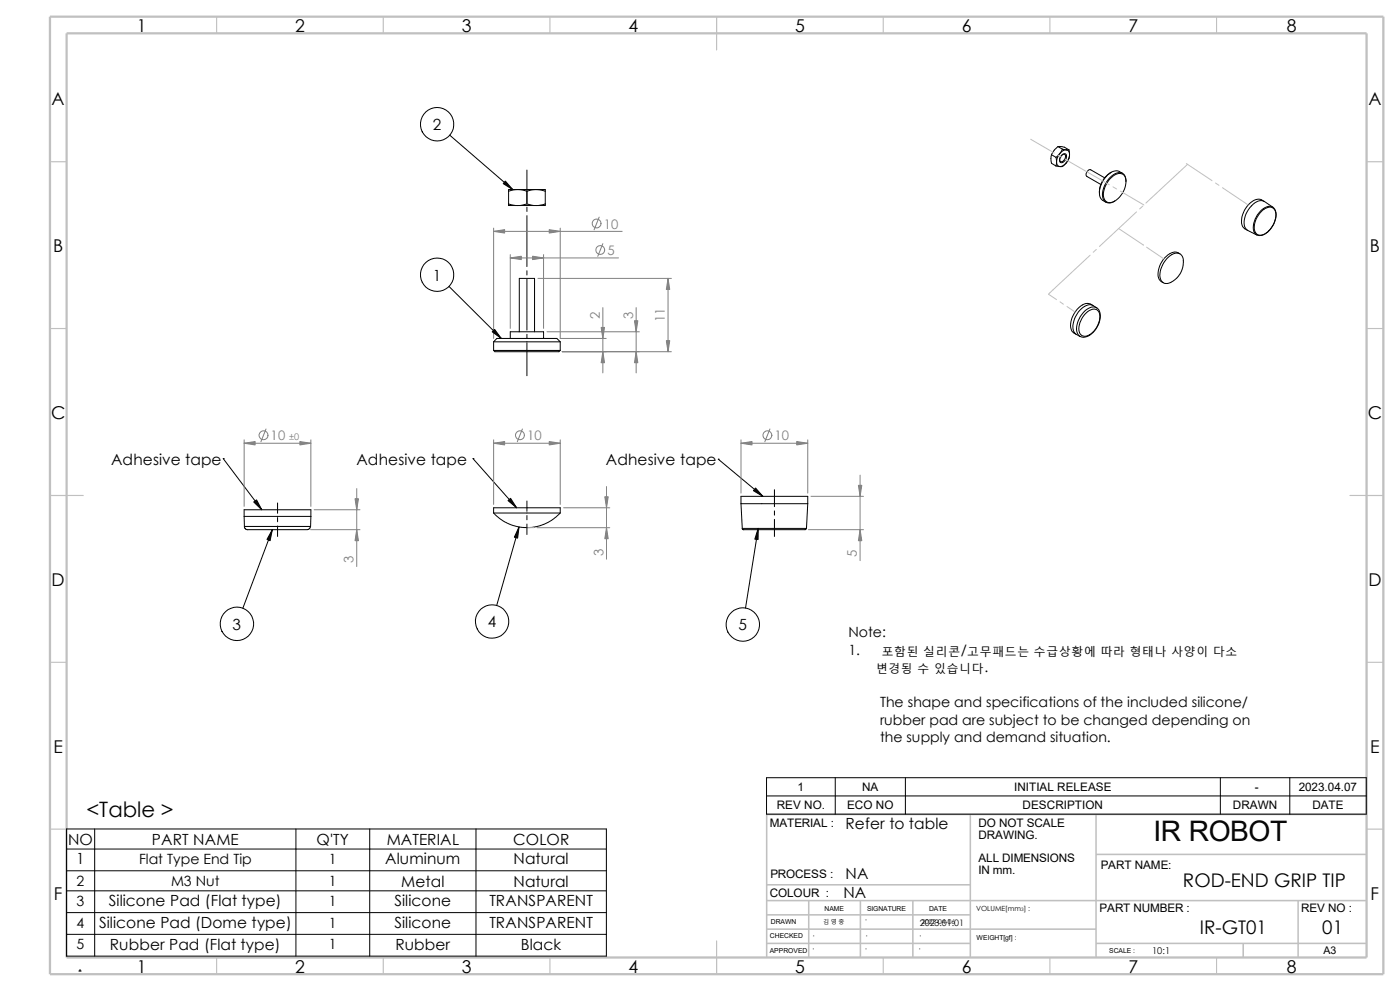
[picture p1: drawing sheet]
<svg xmlns="http://www.w3.org/2000/svg" width="420mm" height="297mm" viewBox="0 0 420 297" stroke-linecap="round" stroke-linejoin="round" font-family="sans-serif">
<g fill="none" stroke="#c0c0c0" stroke-width=".34">
<path d="M65 5v5M115 5v5M165 5v5M215 5v10M265 5v5M315 5v5M365 5v5M15 48.5h5M410 48.5h5M15 98.5h5M410 98.5h5M15 148.5h10"/>
<path d="M405 148.5h10M15 198.5h5M410 198.5h5M15 248.5h5M410 248.5h5M65 287v5M115 287v5M165 287v5M215 282v10M265 287v5M315 287v5M365 287v5"/>
</g>
<g fill="none" stroke="#c0c0c0" stroke-width=".47">
<path d="M291.1 244.1v42.9M328.8 256.1h81.2M328.8 244.1v42.8M410 244.1h-180v42.9M230 278.5h98.8M230 274.2h61.1M230 265.2h61.1M230 269.9h180M242.6 270v17M258.1 270v17M273.9 270v17M389.4 270v17"/>
<path d="M230 282.7h61.1M328.8 282.7h81.2M373 282.7v4.3"/>
</g>
<path d="M15 5h400v287h-400zM20 10h390v277h-390z" fill="none" stroke="#c0c0c0" stroke-width=".68" stroke-linecap="butt"/>
<g fill="none" stroke="#000" stroke-width=".3">
<path d="M134.9 40.5l18.9 16.3M152.6 57.3v3.8M155.3 56.8h5.5M155.3 56.8l1.4 .1a2.67 2.67 0 0 0 2.7 0l1.4-.1M155.3 56.8l-2.7 .5M155.3 56.8h-2.7v.5M158.1 51v10.1M160.8 56.8h2.8v.5M160.8 56.8l2.8 .5M163.6 57.3v3.8M315.4 46.4l-.1 1.1 .1 1.4 1.4 .8M315.4 46.4l1.4 .8"/>
<path d="M316.8 47.2l.1 1.4M316.8 49.7l1.1 .2M316.9 48.6a1.13 1.13 0 0 0 1 1.3M316.9 48.6l-.1 1.1M317.4 43.9l-1.2 1.1-.8 1.4M317.4 43.9l1.9 .2 1.4 .8M317.4 43.9l1.3 .8M317.9 46l-1.1 1.2M317.9 46l-.7 1.3-.3 1.3M318.3 46.7a.74 .74 0 0 1 1.2-.4 .74 .74 0 0 1 0 1.2l-.4 .6a.67 .67 0 0 1-1 .3 .67 .67 0 0 1-.1-1zM318.6 46.5a.76 .76 0 0 1 1-.4 .76 .76 0 0 1 .3 1.1 1.63 1.63 0 0 1-1.8 1.5l-.3-.9zM318.7 44.7l-.8 1.3"/>
<path d="M318.7 44.7l1.2 .2M319.9 44.9a2.52 2.52 0 0 0-2 1.1M319.9 44.9h.8M319.9 48.8l-1.2 1.1h-.8M319.9 44.9a1.21 1.21 0 0 1 .9 1.4M319.9 48.8a2.52 2.52 0 0 1-2 1.1M320.7 44.9l.1 1.4M320.8 46.3a4.1 4.1 0 0 1-.9 2.5M320.8 46.3a3.4 3.4 0 0 1-.9 2.5M331.4 53.3l-4.2-2.4a1.31 1.31 0 0 0-1.1 2l4.1 2.4M332.9 53.7a3.3 3.3 0 0 1 4.2-1.3 5 5 0 0 1-.8 6.1 4 4 0 0 1-4.2 2.1 3.1 3.1 0 0 1-.8-3.8l.8-2zM333.3 51.6l1.6-.4 .8 .2 1.1 .5"/>
<path d="M333.3 51.6a7 7 0 0 0-3.5 6.2M333.3 51.6a7.4 7.4 0 0 0-3.3 7.4l.5 .8 1.3 .8M337.8 54.4a2.21 2.21 0 0 0-1.1-2.5 2.21 2.21 0 0 0-2.7 .5 7.1 7.1 0 0 0-3 7.4 2.19 2.19 0 0 0 3.4 .5M152.6 61.1l2.7 .5M152.6 61.1v.5h2.7M155.3 61.6h5.5M158.1 61.1l2.7 .5M158.1 61.1l-2.8 .5M158.1 62.1v1.3M158.1 64.6v15.3M163.6 61.1l-2.8 .5M163.6 61.1v.5h-2.8"/>
<path d="M354 76.1a3.3 3.3 0 0 0-4.6 1.2 6.6 6.6 0 0 0-1.6 6.5l1.2 1M355 78.1a2.11 2.11 0 0 0-1.2-2.1 2.11 2.11 0 0 0-2.3 .3 7.4 7.4 0 0 0-3.4 7.4 2.17 2.17 0 0 0 3.4 .8l1.4-1 1.2-1.6 .7-1.8 .2-2M378.5 63.3a2.53 2.53 0 0 1 3.9-.5 5.7 5.7 0 0 1-1.7 6.2 2.81 2.81 0 0 1-3.9 .9 5.2 5.2 0 0 1 1.2-6.1zM379.3 60.4a2.99 2.99 0 0 0-4.2 .4 6.8 6.8 0 0 0-2.4 7l.6 .7 1 .5M380.7 69.1l-.8 .7-1.3 .7M381.8 62.1l-2.5-1.7a3.1 3.1 0 0 0-3.9 1.3 6.5 6.5 0 0 0-1.9 6.5l.9 .9 2.7 1.3M382.7 63.3a1.93 1.93 0 0 0-3.1-1.1 6.8 6.8 0 0 0-3.4 7.3l.4 .6 .7 .4h1.2M382.7 63.4a6.6 6.6 0 0 1-2 5.7M134.7 85.9l15.7 15.5M155.8 99.4v-16h4.6v16M158.1 81.2v1.2M158.1 83.7v15.2"/>
<path d="M325.4 94.3a3 3 0 0 1 4-1.2 5.1 5.1 0 0 1-1.1 6 3 3 0 0 1-4 1.2 4.7 4.7 0 0 1 .7-5.5zM327.9 91.6a2.91 2.91 0 0 0-4.2 .6 6.7 6.7 0 0 0-2.2 7l1.4 1M329 92.2a3.7 3.7 0 0 0-4.5 2.1 5.7 5.7 0 0 0-1.1 6l.6 .5M329 92.2a2.99 2.99 0 0 0-4.6 .4 6.7 6.7 0 0 0-2.2 7l.6 .6 1.2 .6M329 92.2v.1M329.1 92.3a4.1 4.1 0 0 1 .4 5.1 5.2 5.2 0 0 1-4.8 3.6l-.7-.2M148.1 102.4l1-1h17.9l1.1 1M148.1 105l.4 .4h19.2l.4-.4M148.1 102.4v2.6M148.1 105h20M148.1 102.4h20M153.1 101.4v-2h10v2"/>
<path d="M158.1 100.2v1.3M158.1 102.7v9.9M168.1 102.4v2.6M324 100.8h.1M67 137.5h.1M67 137.5l11.5 15.3M141.9 137.5h.1M141.9 137.5l13.1 14.7M215.5 137.6h.1M215.5 137.6l13.4 11.2M73.2 154.8v-2h20.1v2M73.2 154.8l.1 3"/>
<path d="M73.2 154.8h20.1M73.3 157.8l.4 .8 .6 .2h17.9l.6-.3 .3-.7M73.3 157.8h19.9M81.7 158.7l-8.8 23.6M83.3 150.7v3.1M83.3 155.1v1.3M83.3 157.6v3.2M93.3 154.8l-.1 3M148.1 153.8v-1.6h20v1.6M148.1 153.8l2.1 1.8 2.4 1.4 2.9 .9 2.6 .2M148.1 153.8h20M155.7 157.9l-6.7 23.5"/>
<path d="M158.1 150.2v3M158.1 154.5v1.3M158.1 157.1v3.1M168.1 153.8l-2 1.7-2.7 1.6-2.5 .8-2.8 .3M222.3 151v-2.2h20v2.2M222.3 151l.4 7.4M222.3 151h20M222.7 158.4l.1 .3 .3 .1h18.4l.4-.4M227.5 158.4l-3.9 23.8M232.3 146.8v5M232.3 153.1v1.3M232.3 155.7v5.1"/>
<path d="M242.3 151l-.4 7.4h-19.2M230 233.1h179.9v10.9h-179.9zM230 238.5h179.9M250.6 233.1v10.9M271.6 233.1v10.9M366.1 233.1v10.9M386.9 233.1v10.9M19.9 248.5h162v38.1h-162zM19.9 254.5h162M28.4 248.5v38.1M88.8 248.5v38.1M110.9 248.5v38.1"/>
<path d="M142.8 248.5v38.1M19.9 261h162M19.9 267h162M19.9 273.5h162M19.9 280h162"/>
<circle cx="131.1" cy="37.2" r="5"/>
<circle cx="131.1" cy="82.3" r="5"/>
<circle cx="71.1" cy="187" r="5"/>
<circle cx="147.6" cy="186.3" r="5"/>
<circle cx="222.8" cy="187.2" r="5"/>
</g>
<path d="M24 290.7l.3 .3h-.6z" fill="none" stroke="#00f" stroke-width=".3"/>
<g fill="none" stroke="#c0c0c0" stroke-width=".3">
<path d="M309.2 41.7l7.1 4.1M317.4 46.5l1.1 .6M319.6 47.8l13.2 7.6M333.9 56l1.1 .6M336.1 57.3l7.1 4.1M355.9 49l7.7 5.1M356.3 49.2l-12.6 11.7M364.7 54.9l1 .6M366.7 56.3l7.7 5.1M327 76.5l-12.5 11.7 2.4 1.6M328.9 74.8l-.9 .8M335.6 68.5l7.5 5"/>
<path d="M341 63.5l-11.2 10.4M342.8 61.8l-.9 .8M344 74.1l5.2 3.5M318 90.5l1 .7M320.1 91.9l2.4 1.6M158.1 158.2h2"/>
</g>
<g fill="none" stroke="#808080" stroke-width=".3">
<path d="M148.1 68.4v33M148.1 69.3h38.5M153.1 76.3v22.1M153.1 77.3h32.4M163.1 76.3v22.1M168.1 68.4v33h13.8M179.7 65.1l-1.5 3.8M180.8 73l-1.5 3.8M161.4 83.4h40M164.1 99.4h27.7M180.8 92.2v19.6M190.8 92.2v19.6"/>
<path d="M200.4 83.4v22M168.7 105.4h32.7M73.2 132.8h20.1M73.2 131.8v20M79.8 128.6l-1.5 3.8M93.3 131.8v20M148.1 132.8h20M148.1 131.8v19.4M156.7 128.6l-1.5 3.8M168.1 131.8v19.4M222.3 132.8h20M222.3 131.8v16"/>
<path d="M231 128.6l-1.6 3.8M242.3 131.8v16M93.2 158.7h14.8M94.2 152.8h13.8M107 146.4v23.4M161.1 158.2h21.8M169.1 152.2h13.8M181.9 145.8v21.8M242.5 158.7h16.5M243.3 148.8h15.7M258 142.4v25.6"/>
<circle cx="179" cy="67" r="1.32"/>
<circle cx="180.1" cy="74.9" r="1.32"/>
<circle cx="79" cy="130.5" r="1.35"/>
<circle cx="156" cy="130.5" r="1.35"/>
<circle cx="230.2" cy="130.5" r="1.35"/>
</g>
<g fill="#808080" stroke="#808080" stroke-width=".3">
<path d="M181.4 148.9h1.1l-.6 3.3z"/>
<path d="M181.9 158.2l.6 3.3h-1.1z"/>
<path d="M180.8 105.4l.6 3.3h-1.1z"/>
<path d="M180.3 98.1h1.1l-.6 3.3z"/>
<path d="M148.1 132.8l3.3-.5v1z"/>
<path d="M164.8 132.3l3.3 .5-3.3 .5z"/>
<path d="M73.2 132.8l3.3-.5v1z"/>
<path d="M90 132.3l3.3 .5-3.3 .5z"/>
<path d="M222.3 132.8l3.3-.5v1z"/>
<path d="M239 132.3l3.3 .5-3.3 .5z"/>
<path d="M107 158.7l.5 3.4h-1z"/>
<path d="M106.5 149.5h1l-.5 3.3z"/>
<path d="M258 158.7l.5 3.4h-1z"/>
<path d="M257.5 145.5h1l-.5 3.3z"/>
<path d="M148.1 69.3l3.3-.5v1z"/>
<path d="M164.8 68.8l3.3 .5-3.3 .5z"/>
<path d="M159.8 76.8l3.3 .5-3.3 .5z"/>
<path d="M153.1 77.3l3.3-.5v1z"/>
<path d="M199.9 102.1h1l-.5 3.3z"/>
<path d="M200.4 83.4l.5 3.3h-1z"/>
<path d="M190.8 105.4l.5 3.3h-1z"/>
<path d="M190.3 96.1h1l-.5 3.3z"/>
</g>
<path d="M151.6 54.3l2.2 2.5-2.8-1.8zM148.4 98.7l2 2.7-2.7-2zM76.1 150.5l.9-.7 1.5 3zM81.7 158.7l-.7 3.4-.9-.4zM152.4 150l.8-.6 1.8 2.8zM155.7 157.9l-.4 3.4-1-.3zM227.5 158.4l-.1 3.3-1-.1zM226.7 146.3l2.2 2.5-2.9-1.7z" fill="#000" stroke="#000" stroke-width=".3"/>
<text font-size="8.5" x="346" y="252.1">IR ROBOT</text>
<text font-size="6.3" x="26" y="244.9">&lt;Table &gt;</text>
<g font-size="5.6">
<text x="354.9" y="265.9">ROD-END GRIP TIP</text>
<text x="360" y="279.9">IR-GT01</text>
<text x="396.7" y="279.9">01</text>
</g>
<g font-size="5.3">
<text x="41" y="9.6">1</text>
<text x="88.5" y="9.6">2</text>
<text x="138.5" y="9.6">3</text>
<text x="188.5" y="9.6">4</text>
<text x="238.5" y="9.6">5</text>
<text x="288.5" y="9.6">6</text>
<text x="338.5" y="9.6">7</text>
<text x="386" y="9.6">8</text>
<text x="15.5" y="31.3">A</text>
<text x="410.5" y="31.3">A</text>
<text x="16" y="75.6">B</text>
<text x="411" y="75.6">B</text>
<text x="15.3" y="125.6">C</text>
<text x="410.3" y="125.6">C</text>
<text x="15.5" y="175.6">D</text>
<text x="410.5" y="175.6">D</text>
<text x="16" y="225.6">E</text>
<text x="411" y="225.6">E</text>
<text x="16.2" y="269.8">F</text>
<text x="411.2" y="269.8">F</text>
<text x="41" y="291.6">1</text>
<text x="88.5" y="291.6">2</text>
<text x="138.5" y="291.6">3</text>
<text x="188.5" y="291.6">4</text>
<text x="238.5" y="291.6">5</text>
<text x="288.5" y="291.6">6</text>
<text x="338.5" y="291.6">7</text>
<text x="386" y="291.6">8</text>
</g>
<g font-size="4.6">
<text x="129.8" y="38.9">2</text>
<text x="129.8" y="84.1">1</text>
<text x="33.3" y="139.3">Adhesive tape</text>
<text x="106.9" y="139.3">Adhesive tape</text>
<text x="181.8" y="139.5">Adhesive tape</text>
<text x="69.8" y="188.7">3</text>
<text x="146.3" y="188">4</text>
<text x="221.6" y="188.9">5</text>
<text x="253.7" y="248.5">Refer to table</text>
<text x="20.4" y="253.2">NO</text>
<text x="45.6" y="253.2">PART NAME</text>
<text x="94.9" y="253.2">Q'TY</text>
<text x="116" y="253.2">MATERIAL</text>
<text x="153.9" y="253.2">COLOR</text>
<text x="22.9" y="259">1</text>
<text x="115.6" y="259">Aluminum</text>
<text x="154" y="259">Natural</text>
<text x="253.7" y="263.3">NA</text>
<text x="120.4" y="265.8">Metal</text>
<text x="154" y="265.8">Natural</text>
<text x="253" y="269.1">NA</text>
<text x="32.7" y="271.6">Silicone Pad (Flat type)</text>
<text x="118.3" y="271.6">Silicone</text>
<text x="146.8" y="271.6">TRANSPARENT</text>
<text x="29.7" y="278.1">Silicone Pad (Dome type)</text>
<text x="118.3" y="278.1">Silicone</text>
<text x="146.8" y="278.1">TRANSPARENT</text>
<text x="33" y="284.6">Rubber Pad (Flat type)</text>
<text x="118.6" y="284.6">Rubber</text>
<text x="156.3" y="284.6">Black</text>
</g>
<g font-size="4.2">
<text x="254.5" y="191">Note:</text>
<text x="254.5" y="196.3">1.</text>
<text x="288.3" y="196.3">/</text>
<text x="295.3" y="201.5">.</text>
<text x="264" y="212">The shape and specifications of the included silicone/</text>
<text x="264" y="217.2">rubber pad are subject to be changed depending on</text>
<text x="264" y="222.4">the supply and demand situation.</text>
<text x="41.7" y="258.9">Flat Type End Tip</text>
<text x="98.7" y="258.9">1</text>
<text x="23" y="265.6">2</text>
<text x="51.3" y="265.6">M3 Nut</text>
<text x="98.7" y="265.6">1</text>
<text x="23" y="271.4">3</text>
<text x="98.7" y="271.4">1</text>
<text x="23" y="278">4</text>
<text x="98.7" y="278">1</text>
<text x="23" y="284.5">5</text>
<text x="98.7" y="284.5">1</text>
</g>
<g font-size="3.9" fill="#808080">
<text x="181.1" y="68.5">10</text>
<text x="182.2" y="76.5">5</text>
<text x="179.9" y="95.5" transform="rotate(-90 179.9 95.5)">2</text>
<text x="189.9" y="95.5" transform="rotate(-90 189.9 95.5)">3</text>
<text x="199.5" y="96.6" transform="rotate(-90 199.5 96.6)">11</text>
<text x="81.2" y="132">10</text>
<text x="158.1" y="132">10</text>
<text x="232.4" y="132">10</text>
<text x="181" y="166.5" transform="rotate(-90 181 166.5)">3</text>
<text x="257.1" y="166.9" transform="rotate(-90 257.1 166.9)">5</text>
<text x="106.1" y="168.7" transform="rotate(-90 106.1 168.7)">3</text>
</g>
<g font-size="3.5">
<text x="264.5" y="196.6">포함된 실리콘 고무패드는 수급상황에 따라 형태나 사양이 다소</text>
<text x="262.8" y="201.8">변경됭 수 있습니다</text>
<text x="239.3" y="237.2">1</text>
<text x="258.6" y="237.2">NA</text>
<text x="304.2" y="237.2">INITIAL RELEASE</text>
<text x="376.4" y="237.2">-</text>
<text x="389.6" y="237.2">2023.04.07</text>
<text x="233" y="242.6">REV NO.</text>
<text x="254.1" y="242.6">ECO NO</text>
<text x="306.8" y="242.6">DESCRIPTION</text>
<text x="369.8" y="242.6">DRAWN</text>
<text x="393.7" y="242.6">DATE</text>
<text x="230.9" y="247.7">MATERIAL :</text>
<text x="293.5" y="251.4">DRAWING.</text>
<text x="293.5" y="247.9">DO NOT SCALE</text>
<text x="231.1" y="263.3">PROCESS :</text>
<text x="293.5" y="258.4">ALL DIMENSIONS</text>
<text x="293.5" y="262">IN mm.</text>
<text x="330.2" y="260.3">PART NAME:</text>
<text x="231" y="268.8">COLOUR :</text>
<text x="329.8" y="273.5">PART NUMBER :</text>
<text x="390.4" y="273.5">REV NO :</text>
</g>
<text font-size="3.2" x="397" y="285.9">A3</text>
<text font-size="2.8" fill="#808080" x="86.7" y="132">±0</text>
<text font-size="2.8" x="345.6" y="286">10:1</text>
<text font-size="2.7" x="275.9" y="277.4">2023.01.01</text>
<text font-size="2.1" x="292.8" y="272.9">VOLUME[mm ] :</text>
<g font-size="2">
<text x="247.4" y="272.9">NAME</text>
<text x="260.1" y="272.9">SIGNATURE</text>
<text x="278.7" y="272.9">DATE</text>
<text x="231" y="281.3">CHECKED</text>
<text x="231.3" y="277.1">DRAWN</text>
<text x="243.9" y="281.7">'</text>
<text x="259.6" y="277">'</text>
<text x="259.8" y="281.7">'</text>
<text x="275.9" y="281.7">'</text>
<text x="276.4" y="277">2023-04-06</text>
<text x="293" y="281.6">WEIGHT[gf] :</text>
<text x="230.9" y="285.7">APPROVED</text>
<text x="243.8" y="285.6">'</text>
<text x="259.6" y="285.6">'</text>
<text x="275.7" y="285.6">'</text>
<text x="332.7" y="285.5">SCALE :</text>
</g>
<text font-size="1.8" x="246.9" y="276.9">김 영 중</text>
<text font-size="1.4" x="306.3" y="273">3</text>
</svg>
